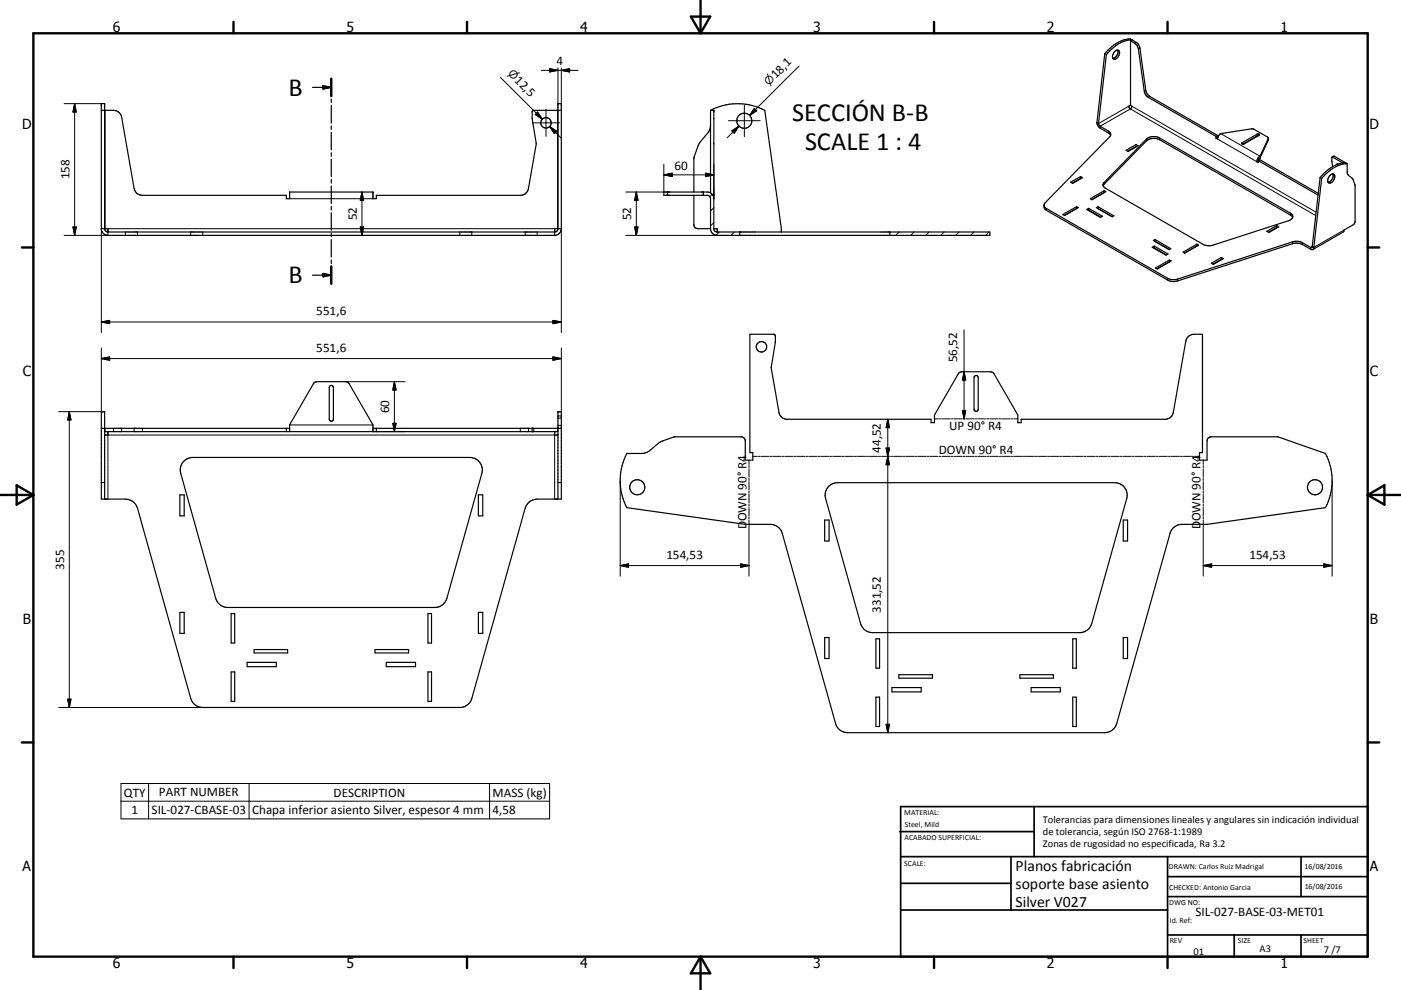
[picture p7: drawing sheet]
<svg xmlns="http://www.w3.org/2000/svg" width="420mm" height="297mm" viewBox="0 0 420 297" stroke-linecap="round" stroke-linejoin="round" font-family="sans-serif">
<g fill="none" stroke="#000" stroke-width=".36">
<path d="M331.2 16.1l-2.3 20.7M331.2 16.1l.5 .3M331.7 16.4l-2.4 20.7M334.2 15.5a.82 .82 0 0 1 1.1-.4 .82 .82 0 0 1 .3 1.2 1.43 1.43 0 0 1-1.9 1.3 1.91 1.91 0 0 1 .5-2.1zM335.1 15a1.97 1.97 0 0 1-1.5 2.5M338.9 12.2l1.6 1.1 .8 1.2 1.8 12.9 .5 1.3 20.9 12.2M338.9 12.2v19.4l.4 .3a.49 .49 0 0 1-.3 .7 .49 .49 0 0 1-.6-.6l.5-.5M339.3 11.9a10.7 10.7 0 0 0-7.6 4.5M339.3 11.9l-.4-.2a10.8 10.8 0 0 0-7.7 4.4M339.3 11.9l.1 .1M339.4 12l1.4 .8 .9 1.4 1.8 12.9 .6 1.3 20.9 12.2M339.4 12l-.5 .2"/>
<path d="M30.4 33.1h1M93.7 26.2h5.6M96.8 25.7l2.5 .5-2.5 .5zM99.3 23.6v5.3M99.3 29.7v1.1M99.3 31.6v5.3M99.3 37.8v1M99.3 39.7v5.2M167.3 33.1h1M213 33.1h1v35.5M213 33.1a17.6 17.6 0 0 1 16.3 0l5 36.5M213 33.1v24.8"/>
<path d="M213 37.6l-.6 2-2.9 3.7-1.4 3.8-.1 10.5M328.9 36.8l.4 .3M328.9 36.8a2.05 2.05 0 0 0 .9 1.6l2.7 1.6 .5 .6M329.3 37.1l.4 .7 3 1.8 .3 1M99.3 45.8v1.1M99.3 47.7v5.3M99.3 53.9v1M99.3 55.8v5.2M200.1 57.6v1M208 58.6v8.8a1.26 1.26 0 0 0 1.3 1.2h3.7M210.9 57.6v1M213 57.9l-1-.3h-13v1h13l.6 .2 .4 .8v9"/>
<path d="M213 57.9l.8 .7M213.8 58.6h.2M213.8 58.6l.2 1M321 54.7l3-1.7 .6 .3-3 1.7zM324 53v.5M324 53.5l.1 .1M324 53.5l-2.5 1.4M326.9 59.6l4.1-2.4 .5 .3-4.1 2.4zM330.7 55.7l13-13.5a3.7 3.7 0 0 1 4-.3l39.2 22.6 .6 .7M331 57.2v.6M331 57.8h.1M331 57.8l-3.7 2.1"/>
<path d="M333 40.6l-19.7 20.2a1.01 1.01 0 0 0 .4 1.8l36.7 21a4.2 4.2 0 0 0 2.7 .1l34.4-11.1a4 4 0 0 1 3 .2l2.6 1.5 .3-.3M337.6 45.1l3-1.7 .6 .3-3 1.7zM340.6 43.4v.5M340.6 43.9l.1 .1M340.6 43.9l-2.5 1.5M343.7 41.7a3.6 3.6 0 0 1 4-.3l39.2 22.5a1.19 1.19 0 0 1 .6 1.4 1.19 1.19 0 0 1-1.2 .9l-22.6 7.3a4.1 4.1 0 0 1-3-.2l-29.3-16.8a1.03 1.03 0 0 1-.4-1.8zM364.5 40.9v.6M365 40.6v.6M365 41.2h.1M365 41.2l-.5 .3M365 40.6l-.5 .3M365.1 41.3l-.1 .4-.5-.2"/>
<path d="M365.1 41.3l.9-1.2 9.6-1.4 4.5 2.5 .1 .3M372.3 42.9l4.6-2.6a.34 .34 0 0 1 .4-.1 .34 .34 0 0 1 .2 .4l-4.5 2.6h-.6zM377.2 40.7l-4.6 2.5M377.3 48.2l.5-.2 17.4 10M377.3 48.2l17.9 10.3M377.3 48.2l-.5 .3M377.8 47.4l-.5 .7v.7l-.5-.3M377.8 46.9v.5M377.8 46.9l-.6 .4-.4 1.2M380.2 41.5v.6l-2.4 5.3M380.2 41.5l-2.4 5.4M395.8 53.3l-2.4 20.7"/>
<path d="M395.8 53.3l.5 .2M396.3 53.5l-2.4 20.7M398.7 52.7a.82 .82 0 0 1 1.2-.4 .82 .82 0 0 1 .2 1.2 1.46 1.46 0 0 1-1.9 1.3 1.79 1.79 0 0 1 .5-2.1zM399.4 47.1l.1 2.9M399.4 47.1l.6-.2 3.4 1.9M399.4 47.1l3.2 1.8M399.6 52.2a2 2 0 0 1-1.4 2.5M401 49.3h.1M401.1 49.3l-.5 .2M403.4 48.8h.1M403.4 48.8h-.1M403.9 49.1l.2 3.2 1.4 1.3 .8 1.9-.1 11.3-.4 .5-2.8 1.7-.3 .6-9.1 5.3"/>
<path d="M403.9 49.1a2.81 2.81 0 0 0-2.6 .1 12.9 12.9 0 0 0-5.5 4.1M403.9 49.1a10.6 10.6 0 0 0-7.6 4.4M30.4 68.6v-37.5h1v37.5M30.4 68.6h1M30.4 68.6a2.01 2.01 0 0 0 2 2h133.9a2.03 2.03 0 0 0 2-2M31.4 68.6l.3 .8 .7 .2M32.4 69.6v-1h-.9v-35.5h2.5a2.5 2.5 0 0 1 2.5 2.1l3.7 21.3a2.49 2.49 0 0 0 2.5 2.1h43.1v1h1v-2h25v2h1v-1h43.2a2.44 2.44 0 0 0 2.4-2.1l2.4-13.3-1.3-7.6v-2.1l.5-.4h7.2v35.5h-.9v1M32.4 69.6h133.9M99.3 61.9v1.1M99.3 63.8v5.3M99.3 70v1M99.3 71.9v5.2"/>
<path d="M99.3 78v1M99.3 79.9v5.3M167.3 68.6v-37.5h1v37.5M167.3 68.6h1M167.3 68.6l-.4 .8-.6 .2M213 68.6a2.02 2.02 0 0 0 2 2h81.8v-1h-81.8M214 68.6h1v1M214 68.6l.4 .8 .6 .2M221.8 69.6v1M266.8 69.6v1M313 61.5l.1 1 .6 .6 36.4 20.9a3.9 3.9 0 0 0 3 .3l34.4-11.2a4.1 4.1 0 0 1 3 .3l2.4 1.4 .7 .1M318.6 64.4l4.2-2.4 .5 .3-4.2 2.4z"/>
<path d="M322.8 62.5l-3.7 2.1M322.8 62v.5M322.8 62.5h.1M325.8 62.8l.6-.3 4.1 2.4-.6 .3zM326.4 63l3.7 2.2M326.4 62.5v.5M326.4 63l-.1 .1M329.2 62l4.7 2.7-.4 .3M329.2 62l-.5 .3 4.8 2.7M329.2 62v.6l4.3 2.4M345.4 74.2l.7-.4 4.1 2.4-.6 .4zM346.1 73.8v.6"/>
<path d="M346.1 74.4l3.6 2.1M346.1 74.4l-.2 .1M346.3 72.4h.1M346.3 71.9l4.7 2.7-.5 .3M346.3 71.9l-.5 .2 4.7 2.8M346.3 71.9v.5M346.3 72.4l4.3 2.5M350.6 78v.5M350.6 78.5v.1M350.6 78.5l-3.7 2.2M354.7 75.6l4.1-2.3 .5 .2-4.1 2.4zM358.8 73.3v.5"/>
<path d="M358.8 73.8h.1M358.8 73.8l-3.6 2.1M363.2 79l3-1.8 .6 .4-3 1.7zM366.2 77.2v.6M366.2 77.8l.1 .1M366.2 77.8l-2.5 1.4M379.8 69.4l3-1.7 .6 .3-3 1.8zM382.8 67.7v.5M382.8 68.2l.1 .1M382.8 68.2l-2.5 1.5M393.4 74l.5 .2M393.9 74.2l-.3 .7"/>
<path d="M93.7 82.6h5.6M96.8 82l2.5 .6-2.5 .4zM346.4 80.4l4.2-2.4 .5 .3-4.2 2.4zM98.9 115.8a.63 .63 0 0 1 .7-.1 .63 .63 0 0 1 .4 .6v9.5a.62 .62 0 0 1-.7 .6 .62 .62 0 0 1-.6-.6v-9.5zM292.3 112.8a.61 .61 0 0 1 .6-.1 .61 .61 0 0 1 .4 .6v9.5a.62 .62 0 0 1-.7 .6 .62 .62 0 0 1-.6-.6v-9.5zM30.4 128.5h1M32.4 129.5v1h-1M55.3 138.2l1.1-.7 1.4-.3h83.1a3.8 3.8 0 0 1 3.6 4.8l-10.5 37.5a3.7 3.7 0 0 1-3.6 2.8h-62.1a3.8 3.8 0 0 1-3.6-2.8l-10.5-37.5a3.7 3.7 0 0 1 1.1-3.8zM85.8 128.5v1M86.8 129.5v-2l7.2-12.4 .3-.4 .8-.2h8.5l.8 .2 7.4 12.8v2M86.8 128.5h-55.3v1h135.7v-1h-55.4M112.8 128.5v1"/>
<path d="M159.5 128.5v1M166.3 129.5v1h1M167.3 128.5h1M187.9 136h4.5l1.3-.2 1.1-.6 3.4-2.7 4-1.4 20-.1a1.26 1.26 0 0 1 1.2 1.3v5.8h2.3v-2.3h-.9v-35.5h7.1l.5 .3 .1 2.1-1.3 7.7 2.3 13.3a2.51 2.51 0 0 0 2.5 2.1h43.1v1h1.1v-2.3l7.1-12.4 .3-.3 .8-.3h8.5l1 .4 7.3 12.6v2.3h.9v-1h43.2a2.5 2.5 0 0 0 2.5-2.1l3.7-21.3a2.57 2.57 0 0 1 2.5-2.1h2.5v35.5h-.9v2.3h2.3v-5.8a1.25 1.25 0 0 1 1.2-1.3l20 .1 14.3 4.9a17.4 17.4 0 0 1 0 16.3l-35.5 5h-7.5a3.8 3.8 0 0 0-3.6 2.8l-16 57a3.8 3.8 0 0 1-3.6 2.7h-77.1a3.7 3.7 0 0 1-3.6-2.7l-16-57a3.7 3.7 0 0 0-3.6-2.8h-7.5l-35.5-5a17.6 17.6 0 0 1 0-16.3zM30.4 144.8h1M31.4 149.7v-26.2h-1v26.2h7.2a3.8 3.8 0 0 1 3.6 2.8l16 57a3.7 3.7 0 0 0 3.6 2.7h77.1a3.8 3.8 0 0 0 3.6-2.7l15.9-57a3.8 3.8 0 0 1 3.7-2.8h7.2v-26.2h-1v26.2M53.9 148.5h1.3v6.3h-1.3zM143.4 148.5h1.3v6.3h-1.3zM167.3 144.8h1M247.2 156h1.4v6.3h-1.4zM248.6 145.8l1.2-.7 1.3-.3h83.1a3.7 3.7 0 0 1 3.6 4.8l-10.5 37.5a3.7 3.7 0 0 1-3.6 2.7h-62.1a3.8 3.8 0 0 1-3.6-2.7l-10.5-37.5a3.8 3.8 0 0 1 1.1-3.8zM336.8 156h1.3v6.3h-1.3z"/>
<path d="M53.9 183.7h1.3v6.3h-1.3zM69.3 184.1h1.1v8.8h-1.1zM74.1 198.7h8.7v1.3h-8.7zM76.2 194.9h10v1h-10zM112.4 194.9h10.1v1h-10.1zM115.8 198.7h8.8v1.3h-8.8zM128.3 184.1h1.1v8.8h-1.1zM143.4 183.7h1.3v6.3h-1.3zM247.2 191.3h1.4v6.3h-1.4zM262.6 191.6h1.1v8.9h-1.1zM321.6 191.6h1.1v8.9h-1.1zM336.8 191.3h1.3v6.3h-1.3z"/>
<path d="M69.3 201.6h1.1v8.8h-1.1zM128.3 201.6h1.1v8.8h-1.1zM262.6 209.2h1.1v8.8h-1.1zM267.4 206.3h8.8v1.3h-8.8zM269.5 202.4h10.1v1.1h-10.1zM305.8 202.4h10v1.1h-10zM309.1 206.3h8.8v1.3h-8.8zM321.6 209.2h1.1v8.8h-1.1z"/>
<circle cx="163.7" cy="36.9" r="1.56"/>
<circle cx="223.2" cy="36.2" r="2.26"/>
<circle cx="228.3" cy="104" r="1.57"/>
<circle cx="191.1" cy="146.2" r="2.27"/>
<circle cx="394.2" cy="146.2" r="2.26"/>
</g>
<g fill="none" stroke="#000" stroke-width=".3">
<path d="M239.6 19.8l-14.9 14.8M340.6 12.7l-.5 .2M341.8 14.5l-.5 .2M19.2 31.1h11.2M22.4 31.1v39.5M22.4 31.1l.5 2.5h-1zM150 23.2l12.6 12.5M159.6 36.9h8.2M160.5 34.3l.7-.7 1.4 2.1zM162.3 21.1h11M163.7 32.8v8.1M164.8 20.6l2.5 .5-2.5 .5z"/>
<path d="M164.8 38l3.5 3.5M164.8 38l2.1 1.4-.7 .7zM167.3 20.3v10.8M168.3 20.3v10.8M168.3 21.1l2.5-.5v1zM218.4 36.2h9.5M219.4 39.2l2.2-1.4-1.5 2.2zM221.6 37.8l-3.6 3.6M223.2 31.5v9.5M226.2 32.5l.7 .7-2.2 1.4zM226.5 32.9l-1.8 1.7M329.8 38.4v-.5l9.1-5.2 55.6 32"/>
<path d="M332.3 39.3v.6M338.4 31.9l-9.1 5.2M339.3 31.9l55.3 31.8M343.5 27.1l-.4 .3M344.7 28.9l-.5 .3M86.8 59.6h25M108.5 57.6l.5 2.5h-1zM108.5 57.6v13M187.6 57.6h13.2M190.8 57.6v13M190.8 57.6l.5 2.5h-1zM199 52.5h15"/>
<path d="M199 52.5l2.5-.6v1.1zM199 49.3v8.3M200.1 58.2l-.4 .4M211.5 51.9l2.5 .6-2.5 .5zM213.5 58.3l-.7 .7M214 49.3v10.3M331 54.7v.6M343.7 41.7v.5M347.7 41.4v.5M365 41.7l11.8 6.8M366 40.1l11.8 6.8M372.4 42.8v.4"/>
<path d="M376.9 40.3v.5M380.2 41.6v.5M400 46.9l-.4 .2M21.9 68.1h1l-.5 2.5zM30.4 68.6v31.2M32.4 68.6h133.9M32.4 69.6v1h-13.2M37.6 69.6v1M41.2 69.6v1M57.2 69.6v1M60.8 69.6v1M108 68.1h1l-.5 2.5z"/>
<path d="M137.9 69.6v1M141.5 69.6v1M157.4 69.6v1M161.1 69.6v1M166.3 69.6v1M168.3 68.6v31.2M187.6 70.6h27.4M190.3 68.1h1l-.5 2.5zM214 66.8l-1 1M214 62.3l-1 1M215.7 69.6l-1 .9M220.2 69.6l-1 1"/>
<path d="M269.6 69.6l-1 1M274 69.6l-1 1M278.5 69.6l-1 1M283 69.6l-1 1M287.5 69.6l-1 1M292 69.6l-1 1M296.5 69.6l-1 1M313.7 62.6v.5M386.9 63.9v.6M387.5 72.6v.5M390.5 72.8v.6M393.4 74l-.5 .2v.6"/>
<path d="M403 69l-9.1 5.2M30.4 96.6l2.5-.5v1zM30.4 96.6h137.9M165.8 96.1l2.5 .5-2.5 .5zM289 98.9v26.8M350.1 83.5v.5M353.1 83.7v.6M30.4 104.4v19.2h1M30.4 107.6h137.9M30.4 107.6l2.5-.5v1zM103.6 114.5h17.8M118.2 114.5v15"/>
<path d="M118.2 114.5l.6 2.5h-1zM165.8 107.1l2.5 .5-2.5 .5zM168.3 104.4v19.2h-1M289 111.5l.5 2.5h-1zM17.6 123.5h12.8M20.8 123.5v88.7M20.8 123.5l.5 2.5h-1zM34 128.5v1M36.5 128.5v1M40.2 128.5v1M42.7 128.5v1M86.8 127.5h25"/>
<path d="M111.8 129.5h9.6M117.8 127h1l-.6 2.5zM156 128.5v1M158.4 128.5v1M160 128.5v1M167.3 124.8h1M167.3 125.4h1M167.3 127.6h1M224.6 138.1v1.3M224.6 139.7v.6M225.7 136.9h1.2M227.2 136.9h.6"/>
<path d="M228.1 136.9h2.4M230.8 136.9h.6M231.7 136.9h2.4M234.4 136.9h.6M235.4 136.9h2.4M238.1 136.9h.6M239 136.9h2.4M241.7 136.9h.6M242.6 136.9h2.4M245.3 136.9h.6M246.2 136.9h2.4M248.9 136.9h.6"/>
<path d="M249.8 136.9h2.4M252.6 136.9h.5M253.4 136.9h2.5M256.2 136.9h.6M257.1 136.9h2.4M259.8 136.9h.6M260.7 136.9h2.4M263.4 136.9h.6M264.3 136.9h2.4M265.7 134.4l1 5h-1l1-5zM266.2 125.8v94M266.2 125.8l.5 2.5h-1z"/>
<path d="M267 136.9h.6M267.9 136.9h2.4M270.6 136.9h.6M271.6 136.9h2.4M274.3 136.9h.6M275.2 136.9h2.4M277.9 136.9h.6M278.8 136.9h2.4M280.2 125.7h1.2M281.5 136.9h.6M281.6 125.7h.6M282.4 136.9h2.4"/>
<path d="M282.5 125.7h2.4M285.1 136.9h.6M285.2 125.7h.6M286 136.9h2.4M286.1 125.7h2.4M288.5 123.2h1l-.5 2.5zM288.7 136.9h.6M288.8 125.7h.6M289.6 136.9h2.5M289.7 125.7h2.4M292.4 136.9h.6M292.4 125.7h.6"/>
<path d="M293.2 125.7h2.4M293.3 136.9h2.4M295.9 125.7h.6M296 136.9h.6M296.8 125.7h2.4M296.9 136.9h2.4M299.5 125.7h.6M299.6 136.9h.6M300.4 125.7h2.4M300.5 136.9h2.4M303.1 125.7h.6M303.2 136.9h.6"/>
<path d="M304 125.7h1.2M304.1 136.9h2.4M306.8 136.9h.6M307.7 136.9h2.4M310.4 136.9h.7M311.4 136.9h2.4M314.1 136.9h.6M315 136.9h2.4M317.7 136.9h.6M318.6 136.9h2.4M321.3 136.9h.6M322.2 136.9h2.4"/>
<path d="M324.9 136.9h.6M325.8 136.9h2.4M328.6 136.9h.5M329.4 136.9h2.5M332.2 136.9h.6M333.1 136.9h2.4M335.8 136.9h.6M336.7 136.9h2.4M339.4 136.9h.6M340.3 136.9h2.4M343 136.9h.6M343.9 136.9h2.4"/>
<path d="M346.6 136.9h.6M347.6 136.9h2.4M350.3 136.9h.6M351.2 136.9h2.4M353.9 136.9h.6M354.8 136.9h2.4M357.5 136.9h.6M358.4 136.9h1.2M360.7 138.1v1.3M360.7 139.7v.6M32.4 149.7v-19.2h133.9v19.2M185.9 144.2v28.7"/>
<path d="M224.6 140.6v2.6M224.6 143.5v.7M224.6 144.5v2.5M224.6 147.4v.6M224.6 148.3v2.6M224.6 151.2v.6M224.6 152.2v2.5M224.6 155v.7M224.6 156v16.9M360.7 140.6v2.6M360.7 143.5v.7M360.7 144.5v2.5"/>
<path d="M360.7 147.4v.6M360.7 148.3v2.6M360.7 151.2v.6M360.7 152.2v2.5M360.7 155v.7M360.7 156v16.9M399.4 144.2v28.7M185.9 169.7h38.7M185.9 169.7l2.5-.5v1zM222.1 169.2l2.5 .5-2.5 .5zM360.7 169.7h38.7M360.7 169.7l2.6-.5v1z"/>
<path d="M396.9 169.2l2.5 .5-2.5 .5zM17.6 212.2h43.2M20.3 209.8h1l-.5 2.4zM265.7 217.3h1l-.5 2.5zM36.3 235.1h128.5v10.6h-128.5zM44.6 235.1v10.6M74.7 235.1v10.6M146.8 235.1v10.6M36.3 240.4h128.5"/>
</g>
<g fill="#000">
<circle cx="159.5" cy="128.5" r=".18"/>
<circle cx="159.5" cy="129.5" r=".18"/>
</g>
<g fill="none" stroke="#000" stroke-width=".71">
<path d="M10 10h400v277h-400zM70 6.6v3.4M140 6.6v3.4M207.1 5h5.8l-2.9 5zM210 0v10M280 6.6v3.4M350 6.6v3.4M99.3 23.6v5.3M6.6 74.2h3.4M99.3 79.9v5.3M410 74.2h3.5M0 148.5h10"/>
<path d="M5 145.6l5 2.9-5 2.9zM410 148.5h10.1M410 148.5l5.1-2.9v5.8zM6.6 222.7h3.4M410 222.7h3.5M70 287v3.4M140 287v3.4M210 287v10M210 287l2.9 5h-5.8zM280 287v3.4M350 287v3.4"/>
</g>
<g fill="none" stroke="#000" stroke-width=".51">
<path d="M269.7 249.5h40.3M270 242h140v45h-140zM270 257h140M303.1 257v16M310 242v15M350 257v30M390.1 257v12M270 265h33.1M270 273h80M350 269h60M350 263h60M350 280.5h60"/>
<path d="M370 280.5v6.5M390.1 280.5v6.5"/>
</g>
<path d="M96.8 25.7l2.5 .5-2.5 .5zM96.8 82l2.5 .6-2.5 .4z" fill="#000" stroke="#000" stroke-width=".36"/>
<g fill="#000" stroke="#000" stroke-width=".3">
<path d="M22.4 31.1l.5 2.5h-1zM160.5 34.3l.7-.7 1.4 2.1zM164.8 20.6l2.5 .5-2.5 .5zM164.8 38l2.1 1.4-.7 .7zM168.3 21.1l2.5-.5v1zM219.4 39.2l2.2-1.4-1.5 2.2zM226.2 32.5l.7 .7-2.2 1.4zM199 52.5l2.5-.6v1.1zM211.5 51.9l2.5 .6-2.5 .5zM21.9 68.1h1l-.5 2.5zM108 68.1h1l-.5 2.5zM108.5 57.6l.5 2.5h-1z"/>
<path d="M190.3 68.1h1l-.5 2.5zM190.8 57.6l.5 2.5h-1zM30.4 96.6l2.5-.5v1zM165.8 96.1l2.5 .5-2.5 .5zM30.4 107.6l2.5-.5v1zM118.2 114.5l.6 2.5h-1zM165.8 107.1l2.5 .5-2.5 .5zM289 111.5l.5 2.5h-1zM20.8 123.5l.5 2.5h-1zM117.8 127h1l-.6 2.5zM265.7 134.4h1l-.5 2.5zM266.2 125.8l.5 2.5h-1z"/>
<path d="M266.2 136.9l.5 2.5h-1zM288.5 123.2h1l-.5 2.5zM185.9 169.7l2.5-.5v1zM222.1 169.2l2.5 .5-2.5 .5zM360.7 169.7l2.6-.5v1zM396.9 169.2l2.5 .5-2.5 .5zM20.3 209.8h1l-.5 2.4zM265.7 217.3h1l-.5 2.5z"/>
</g>
<g font-size="7.9">
<text x="86.5" y="28.7">B</text>
<text x="237.5" y="36.2">SECCIÓN B-B</text>
<text x="241.4" y="45.1">SCALE 1 : 4</text>
<text x="86.5" y="85">B</text>
</g>
<g font-size="4.7">
<text x="304.5" y="261.2">Planos fabricación</text>
<text x="304.5" y="266.6">soporte base asiento</text>
<text x="304.5" y="272">Silver V027</text>
</g>
<g font-size="4.2">
<text x="33.9" y="9.6">6</text>
<text x="103.9" y="9.6">5</text>
<text x="173.9" y="9.6">4</text>
<text x="243.8" y="9.6">3</text>
<text x="313.9" y="9.6">2</text>
<text x="383.9" y="9.6">1</text>
<text x="6.7" y="38.7">D</text>
<text x="410.5" y="38.7">D</text>
<text x="6.9" y="112.9">C</text>
<text x="410.7" y="112.9">C</text>
<text x="6.9" y="187.1">B</text>
<text x="410.7" y="187.1">B</text>
<text x="6.8" y="261.4">A</text>
<text x="410.7" y="261.4">A</text>
<text x="33.9" y="290.4">6</text>
<text x="103.9" y="290.4">5</text>
<text x="173.9" y="290.4">4</text>
<text x="243.8" y="290.4">3</text>
<text x="313.9" y="290.4">2</text>
<text x="383.9" y="290.4">1</text>
</g>
<g font-size="3.9">
<text x="166.8" y="19.6">4</text>
<text x="232.6" y="23.8" transform="rotate(-45 232.6 23.8)">18,1</text>
<text x="154.1" y="24.2" transform="rotate(45 154.1 24.2)">12,5</text>
<text x="20.8" y="53.8" transform="rotate(-90 20.8 53.8)">158</text>
<text x="202.2" y="50.9">60</text>
<text x="106.9" y="66.1" transform="rotate(-90 106.9 66.1)">52</text>
<text x="189.2" y="66.1" transform="rotate(-90 189.2 66.1)">52</text>
<text x="94.8" y="94.6">551,6</text>
<text x="94.8" y="105.5">551,6</text>
<text x="286.9" y="108.7" transform="rotate(-90 286.9 108.7)">56,52</text>
<text x="116.7" y="124" transform="rotate(-90 116.7 124)">60</text>
<text x="284.6" y="129">UP 90° R4</text>
<text x="264.1" y="135.9" transform="rotate(-90 264.1 135.9)">44,52</text>
<text x="281.5" y="136.1">DOWN 90° R4</text>
<text x="223.8" y="158.8" transform="rotate(-90 223.8 158.8)">D</text>
<text x="223.8" y="156.4" transform="rotate(-90 223.8 156.4)">OWN 90° R4</text>
<text x="359.9" y="158.8" transform="rotate(-90 359.9 158.8)">D</text>
<text x="359.9" y="156.4" transform="rotate(-90 359.9 156.4)">OWN 90° R4</text>
<text x="199.8" y="167.6">154,53</text>
<text x="374.6" y="167.6">154,53</text>
<text x="19.2" y="170.9" transform="rotate(-90 19.2 170.9)">355</text>
<text x="264.1" y="183.8" transform="rotate(-90 264.1 183.8)">331,52</text>
<text x="37.2" y="239">QTY</text>
<text x="47.7" y="238.9">PART NUMBER</text>
<text x="100" y="239">DESCRIPTION</text>
<text x="147.7" y="239.1">MASS (kg)</text>
<text x="39.5" y="244.3">1</text>
<text x="45.5" y="244.3">SIL-027-CBASE-03</text>
<text x="75.6" y="244.3">Chapa inferior asiento Silver, espesor 4 mm</text>
<text x="147.7" y="244.3">4,58</text>
<text x="358.4" y="274.9">SIL-027-BASE-03-MET01</text>
</g>
<g font-size="3.3">
<text x="152.1" y="22.3" transform="rotate(45 152.1 22.3)">⌀</text>
<text x="230.5" y="25.7" transform="rotate(-45 230.5 25.7)">⌀</text>
</g>
<g font-size="3.1">
<text x="312.7" y="246.8">Tolerancias para dimensiones lineales y angulares sin indicación individual</text>
<text x="312.7" y="250.4">de tolerancia, según ISO 2768-1:1989</text>
<text x="312.7" y="254">Zonas de rugosidad no especificada, Ra 3.2</text>
<text x="357.8" y="286.5">01</text>
<text x="377.6" y="285.6">A3</text>
<text x="396.9" y="285.9">7 /7</text>
</g>
<g font-size="2.4">
<text x="271.1" y="244.4">MATERIAL:</text>
<text x="271.2" y="252">ACABADO SUPERFICIAL:</text>
<text x="271.3" y="248">Steel, Mild</text>
<text x="271.1" y="259.7">SCALE:</text>
<text x="350.4" y="260.8">DRAWN: Carlos Ruiz Madrigal</text>
<text x="391.1" y="260.6">16/08/2016</text>
<text x="350.5" y="267">CHECKED: Antonio Garcia</text>
<text x="391.2" y="266.7">16/08/2016</text>
<text x="350.5" y="271.4">DWG NO:</text>
<text x="350.7" y="276.9">Id. Ref:</text>
<text x="350.7" y="282.8">REV</text>
<text x="371.1" y="282.9">SIZE</text>
<text x="390.8" y="283">SHEET</text>
</g>
</svg>
